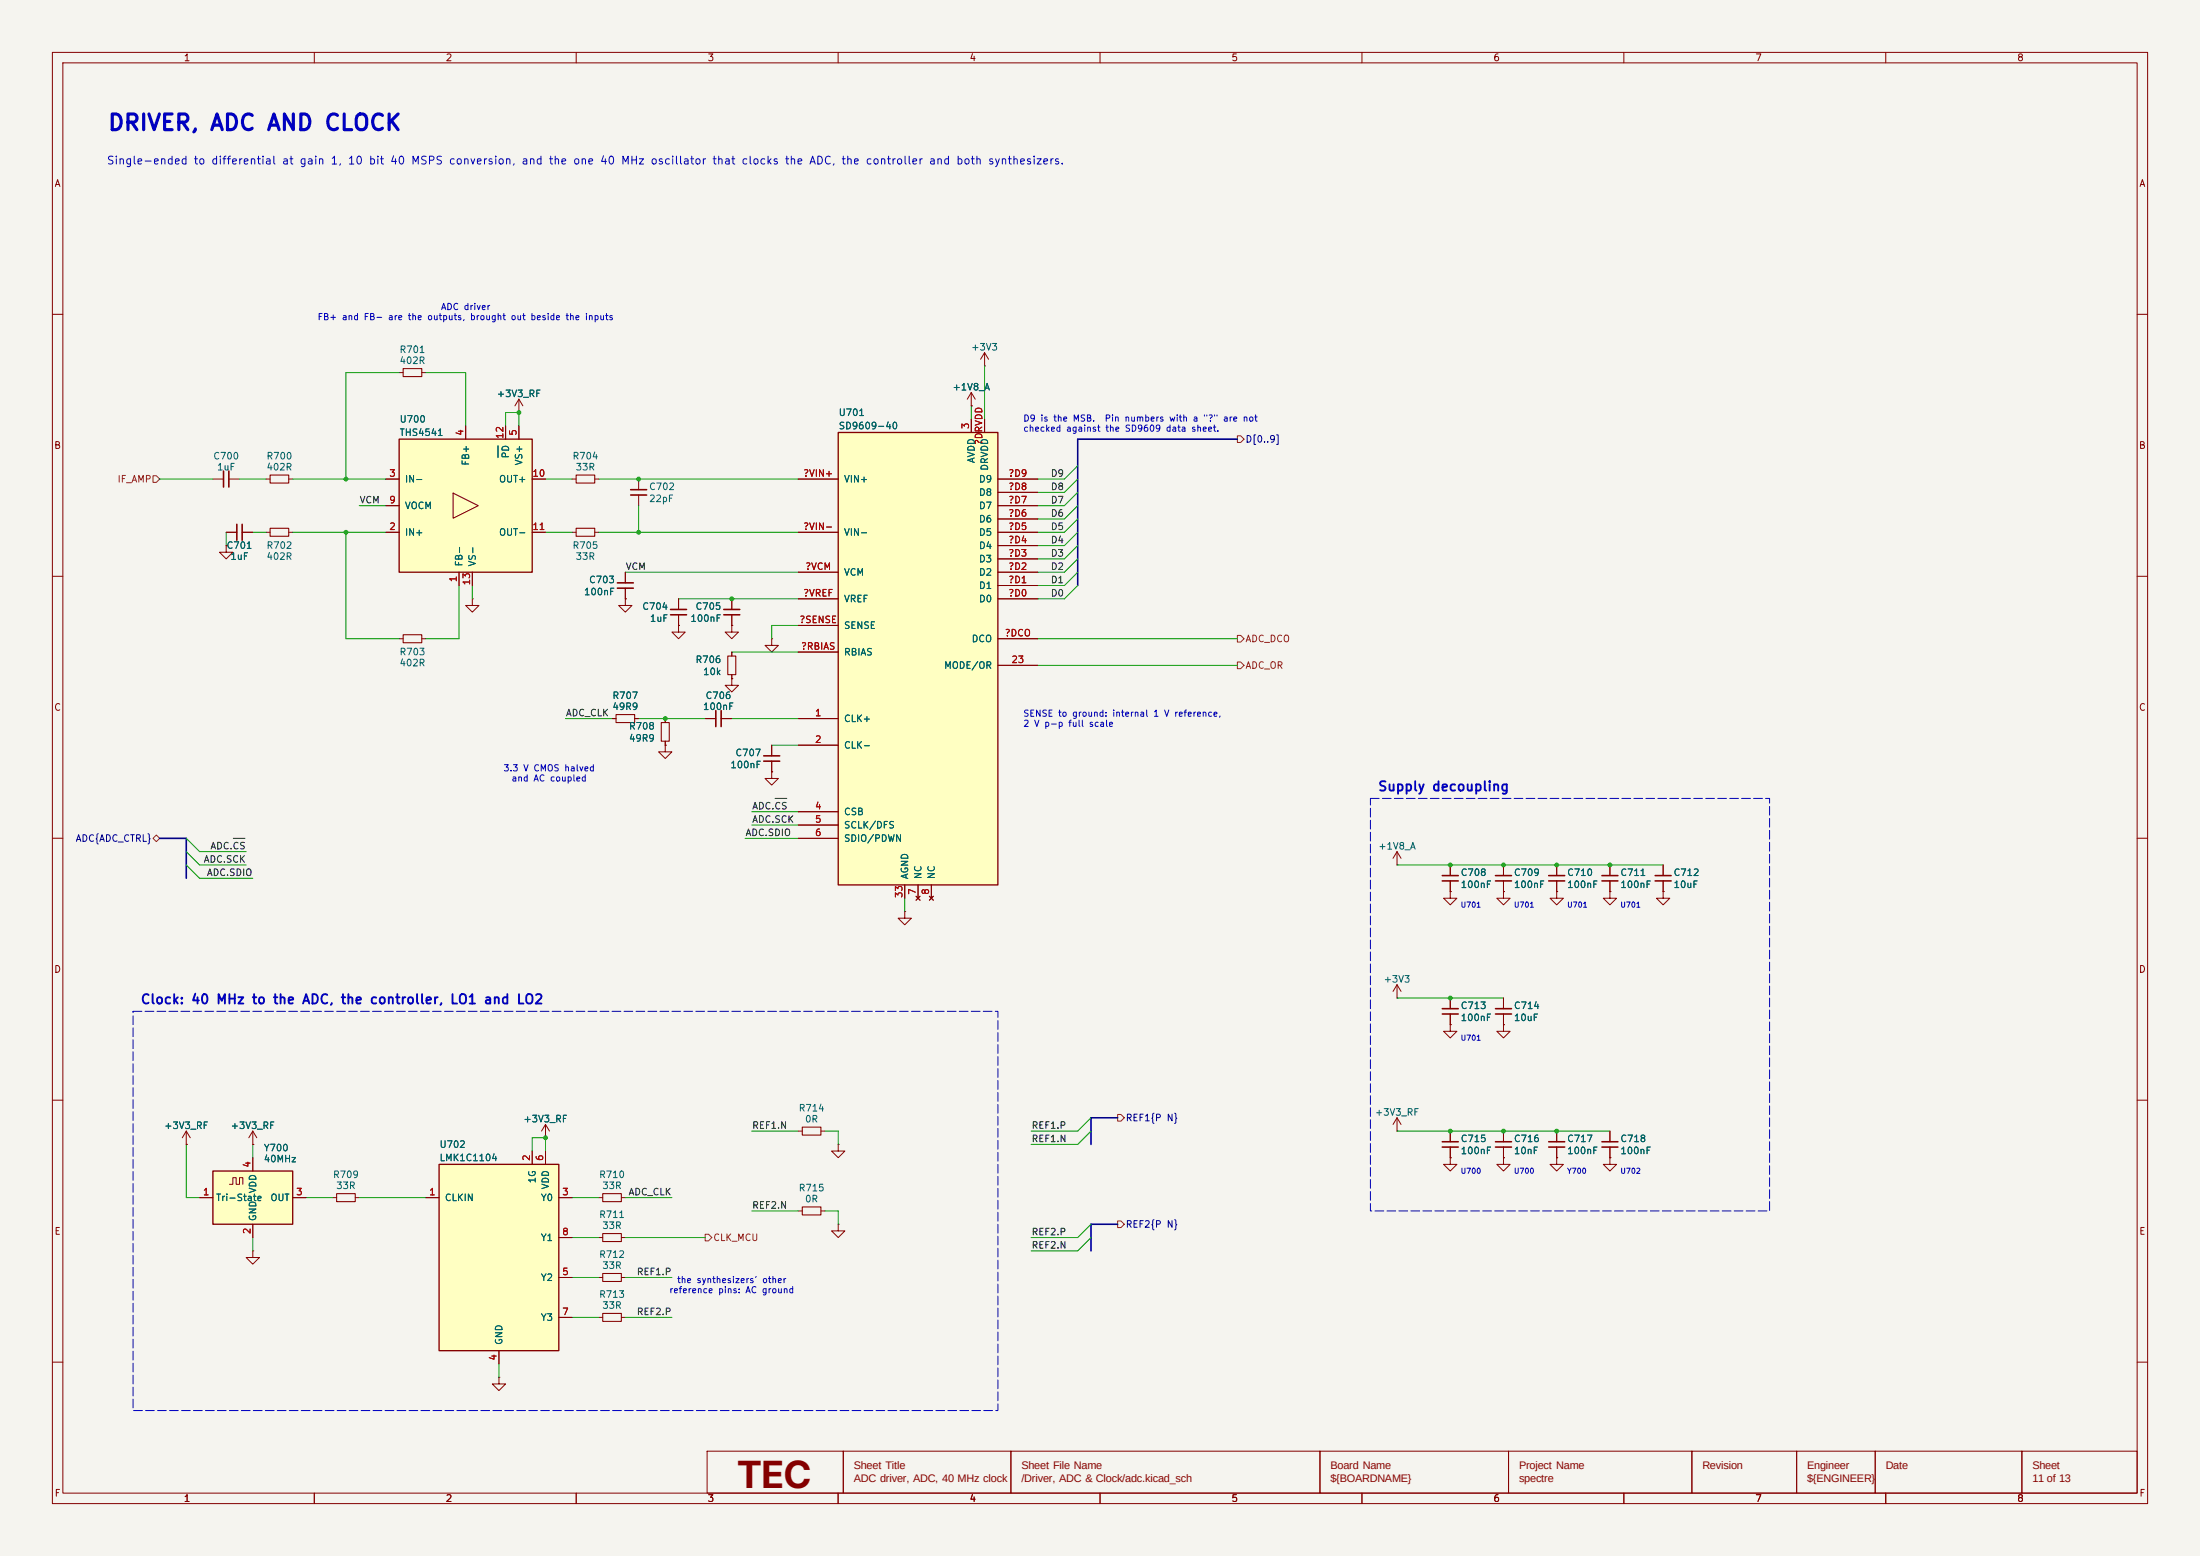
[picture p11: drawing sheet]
<svg xmlns="http://www.w3.org/2000/svg" width="420mm" height="297mm" viewBox="0 0 420 297" stroke-linecap="round" stroke-linejoin="round" font-family="sans-serif">
<path d="M0 0h420v297h-420z" fill="#f5f4ef" stroke="#f5f4ef" stroke-width=".19"/>
<g fill="none" stroke="#840000" stroke-width=".19">
<path d="M10 10h400v277h-400zM12 12h396v273h-396zM60 10v2M110 10v2M160 10v2M210 10v2M260 10v2M310 10v2M360 10v2M10 60h2M408 60h2M10 110h2"/>
<path d="M408 110h2M10 160h2M408 160h2M10 210h2M408 210h2M10 260h2M135 277h26v8h-26zM161 277h32v8h-32zM193 277h59v8h-59zM252 277h36v8h-36zM288 277h35v8h-35zM323 277h20v8h-20z"/>
<path d="M343 277h15v8h-15zM358 277h28v8h-28zM386 277h22v8h-22zM408 260h2M60 285v2M110 285v2M160 285v2M210 285v2M260 285v2M310 285v2M360 285v2"/>
</g>
<path d="M160 82.6h30.5v86.3h-30.5z" fill="#ffffc2"/>
<path d="M160 82.6h30.5v86.3h-30.5z" fill="none" stroke="#840000" stroke-width=".25"/>
<g fill="none" stroke="#840000" stroke-width=".19">
<path d="M121.9 91.4v2.1M121.9 94.5v2M152.4 91.4h7.6M185.4 80v2.6M188 80v2.6M190.5 99.1h7.6M190.5 96.5h7.6M190.5 94h7.6M190.5 91.4h7.6M129.5 119.4v1.3h1.3l-1.3 1.2-1.2-1.2h1.2M129.5 119.4h.1M129.5 114.3v2"/>
<path d="M129.5 117.3v2.1M139.7 119.4v1.3h1.3l-1.3 1.2-1.3-1.2h1.3M139.7 119.4h.1M139.7 114.3v2M139.7 117.3v2.1M152.4 114.3h7.6M152.4 109.2h7.6M152.4 101.6h7.6M152.4 119.4h7.6M190.5 114.3h7.6M190.5 111.8h7.6M190.5 109.2h7.6"/>
<path d="M190.5 106.7h7.6M190.5 104.1h7.6M190.5 101.6h7.6M127 137.2v.7M134.6 137.2h2.1M137.7 137.2h2M139.7 129.5v1.3h1.3l-1.3 1.3-1.3-1.3h1.3M139.7 129.5h.1M139.7 124.5v.7M139.7 128.8v.7M147.3 121.9v1.3h1.3l-1.3 1.3-1.3-1.3h1.3M147.3 121.9h.1"/>
<path d="M152.4 137.2h7.6M152.4 124.5h7.6M190.5 127h7.6M190.5 121.9h7.6M127 142.2v1.3h1.3l-1.3 1.3-1.3-1.3h1.3M127 142.2h.1M127 141.5v.7M147.3 147.3v1.3h1.3l-1.3 1.3-1.3-1.3h1.3M147.3 147.3h.1M147.3 142.2v2.1M147.3 145.3v2M152.4 142.2h7.6"/>
<path d="M152.4 154.9h7.6M152.4 157.5h7.6M152.4 160h7.6M172.7 174v1.3h1.3l-1.3 1.2-1.3-1.2h1.3M172.7 174h.1M172.7 168.9v2.6M174.9 171.1l.7 .7M175.3 168.9v2.6M175.6 171.1l-.7 .7M177.4 171.1l.8 .7M177.8 168.9v2.6M178.2 171.1l-.8 .7"/>
<path d="M35.6 218.4h.1M35.6 215.9l-.8 1.3M35.6 215.9l.7 1.3M35.6 215.9v2.5M48.3 218.4h.1M48.3 215.9l-.8 1.3M48.3 215.9l.7 1.3M48.3 215.9v2.5M104.1 217.2h.1M104.1 214.6l-.7 1.3M104.1 214.6l.8 1.3M104.1 214.6v2.6"/>
<path d="M152.4 215.9h.8M156.7 215.9h.8M160 218.4v1.3h1.3l-1.3 1.3-1.3-1.3h1.3M160 218.4h.1M63.5 228.6h.8M67.8 228.6h.8M160 233.7v1.2h1.3l-1.3 1.3-1.3-1.3h1.3M160 233.7h.1M114.3 243.8h.8M114.3 251.5h.8M118.6 243.8h.8M118.6 251.5h.8"/>
<path d="M95.2 262.9v1.3h1.3l-1.3 1.2-1.2-1.2h1.2M95.2 262.9h.1"/>
</g>
<path d="M126.2 137.9h1.6v3.6h-1.6zM138.9 125.2h1.6v3.6h-1.6zM153.2 215.1h3.5v1.6h-3.5zM64.3 227.8h3.5v1.6h-3.5zM115.1 243.1h3.5v1.5h-3.5zM115.1 250.7h3.5v1.5h-3.5z" fill="none" stroke="#840000" stroke-width=".2"/>
<path d="M120.4 93.5h3M120.4 94.5h3M128 116.3h3.1M128 117.3h3.1M138.2 116.3h3M138.2 117.3h3M136.7 135.6v3.1M137.7 135.6v3.1M145.8 144.3h3M145.8 145.3h3" fill="none" stroke="#840000" stroke-width=".3"/>
<path d="M40.6 223.5h15.3v10.2h-15.3z" fill="#ffffc2"/>
<path d="M40.6 223.5h15.3v10.2h-15.3z" fill="none" stroke="#840000" stroke-width=".25"/>
<path d="M38.1 228.6h2.5M43.8 226.1h.6v-1.3h.7v1.3h.6v-1.3h.7v1.3M48.3 238.8v1.2h1.2l-1.2 1.3-1.3-1.3h1.3M48.3 238.8h.1M48.3 221v2.5M48.3 233.7v2.5M55.9 228.6h2.5" fill="none" stroke="#840000" stroke-width=".19"/>
<path d="M83.8 222.2h22.9v35.6h-22.9z" fill="#ffffc2"/>
<path d="M83.8 222.2h22.9v35.6h-22.9z" fill="none" stroke="#840000" stroke-width=".25"/>
<g fill="none" stroke="#840000" stroke-width=".19">
<path d="M99.1 78.7h.1M99.1 76.2l-.8 1.3M99.1 76.2l.7 1.3M99.1 76.2v2.5M185.4 77.5h.1M185.4 74.9l-.7 1.3M185.4 74.9l.8 1.3M185.4 74.9v2.6M43.2 104.1v1.3h1.2l-1.2 1.3-1.3-1.3h1.3M43.2 104.1h.1M43.2 101.6h2M46.2 101.6h2.1"/>
<path d="M50.8 101.6h.8M55.1 101.6h.8M109.2 101.6h.8M113.5 101.6h.8M119.4 114.3v1.3h1.2l-1.2 1.2-1.3-1.2h1.3M119.4 114.3h.1M119.4 109.2v2.1M119.4 112.3v2M116.8 137.2h.8M121.2 137.2h.7M266.7 165.1h.1M266.7 162.6v2.5"/>
<path d="M266.7 162.6l-.8 1.2M266.7 162.6l.8 1.2M276.9 170.2v1.3h1.2l-1.2 1.2-1.3-1.2h1.3M276.9 170.2h.1M276.9 165.1v2M276.9 168.1v2.1M287 170.2v1.3h1.3l-1.3 1.2-1.3-1.2h1.3M287 170.2h.1M287 165.1v2M287 168.1v2.1M297.2 170.2v1.3h1.2l-1.2 1.2-1.3-1.2h1.3M297.2 170.2h.1"/>
<path d="M297.2 165.1v2M297.2 168.1v2.1M307.3 170.2v1.3h1.3l-1.3 1.2-1.2-1.2h1.2M307.3 170.2h.1M307.3 165.1v2M307.3 168.1v2.1M317.5 170.2v1.3h1.3l-1.3 1.2-1.3-1.2h1.3M317.5 170.2h.1M317.5 165.1v2M317.5 168.1v2.1M266.7 190.5h.1M266.7 188v2.5"/>
<path d="M266.7 188l-.8 1.2M266.7 188l.8 1.2M276.9 195.6v1.3h1.2l-1.2 1.2-1.3-1.2h1.3M276.9 195.6h.1M276.9 190.5v2M276.9 193.5v2.1M287 195.6v1.3h1.3l-1.3 1.2-1.3-1.2h1.3M287 195.6h.1M287 190.5v2M287 193.5v2.1M101.6 219.7v2.5M104.1 219.7v2.5"/>
<path d="M266.7 215.9h.1M266.7 213.4l-.8 1.2M266.7 213.4l.8 1.2M266.7 213.4v2.5M276.9 215.9v2M276.9 218.9v2.1M287 215.9v2M287 218.9v2.1M297.2 215.9v2M297.2 218.9v2.1M307.3 215.9v2M307.3 218.9v2.1"/>
<path d="M81.3 228.6h2.5M106.7 228.6h2.5M106.7 236.2h2.5M114.3 228.6h.8M114.3 236.2h.8M118.6 228.6h.8M118.6 236.2h.8M152.4 231.1h.8M156.7 231.1h.8M276.9 221v1.2h1.2l-1.2 1.3-1.3-1.3h1.3M276.9 221h.1M287 221v1.2h1.3l-1.3 1.3-1.3-1.3h1.3"/>
<path d="M287 221h.1M297.2 221v1.2h1.2l-1.2 1.3-1.3-1.3h1.3M297.2 221h.1M307.3 221v1.2h1.3l-1.3 1.3-1.2-1.3h1.2M307.3 221h.1M95.2 257.8v2.5M106.7 243.8h2.5M106.7 251.5h2.5"/>
</g>
<path d="M51.6 100.8h3.5v1.6h-3.5zM110 100.8h3.5v1.6h-3.5zM117.6 136.4h3.6v1.5h-3.6zM115.1 235.5h3.5v1.5h-3.5zM115.1 227.8h3.5v1.6h-3.5zM153.2 230.4h3.5v1.5h-3.5z" fill="none" stroke="#840000" stroke-width=".2"/>
<g fill="none" stroke="#840000" stroke-width=".3">
<path d="M45.2 100.1v3M46.2 100.1v3M117.9 111.3h3M117.9 112.3h3M275.3 167.1h3.1M275.3 168.1h3.1M285.5 167.1h3M285.5 168.1h3M295.7 167.1h3M295.7 168.1h3M305.8 167.1h3.1M305.8 168.1h3.1"/>
<path d="M316 167.1h3M316 168.1h3M275.3 192.5h3.1M275.3 193.5h3.1M285.5 192.5h3M285.5 193.5h3M275.3 217.9h3.1M275.3 218.9h3.1M285.5 217.9h3M285.5 218.9h3M295.7 217.9h3M295.7 218.9h3"/>
<path d="M305.8 217.9h3.1M305.8 218.9h3.1"/>
</g>
<path d="M76.2 83.8h25.4v25.4h-25.4z" fill="#ffffc2"/>
<path d="M76.2 83.8h25.4v25.4h-25.4z" fill="none" stroke="#840000" stroke-width=".25"/>
<path d="M77 70.4h3.5v1.5h-3.5zM51.6 90.7h3.5v1.5h-3.5zM86.5 94.1l4.8 2.4-4.8 2.4zM110 90.7h3.5v1.5h-3.5zM77 121.2h3.5v1.5h-3.5z" fill="none" stroke="#840000" stroke-width=".2"/>
<g fill="none" stroke="#840000" stroke-width=".19">
<path d="M76.2 71.1h.8M80.5 71.1h.8M99.1 78.7h.1M185.4 77.5h.1M188 69.9h.1M188 67.3l-.8 1.3M188 67.3l.7 1.3M188 67.3v2.6M40.6 91.4h2.1M43.7 91.4h2M50.8 91.4h.8M55.1 91.4h.8"/>
<path d="M73.7 91.4h2.5M73.7 96.5h2.5M88.9 81.3v2.5M96.5 81.3v2.5M99.1 81.3v2.5M101.6 91.4h2.5M109.2 91.4h.8M113.5 91.4h.8M152.4 91.4h7.6M185.4 80v2.6M188 80v2.6M190.5 91.4h7.6"/>
<path d="M190.5 96.5h7.6M190.5 99.1h7.6M190.5 94h7.6M43.2 104.1h.1M43.2 101.6h2M46.2 101.6h2.1M73.7 101.6h2.5M87.6 109.2v2.6M90.2 114.3v1.3h1.2l-1.2 1.2-1.3-1.2h1.3M90.2 114.3h.1M90.2 109.2v2.6M101.6 101.6h2.5"/>
<path d="M119.4 114.3h.1M119.4 109.2v2.1M119.4 112.3v2M129.5 119.4h.1M129.5 114.3v2M129.5 117.3v2.1M139.7 119.4h.1M139.7 114.3v2M139.7 117.3v2.1M152.4 101.6h7.6M152.4 114.3h7.6M152.4 109.2h7.6"/>
<path d="M152.4 119.4h7.6M190.5 101.6h7.6M190.5 114.3h7.6M190.5 111.8h7.6M190.5 109.2h7.6M190.5 106.7h7.6M190.5 104.1h7.6M76.2 121.9h.8M80.5 121.9h.8M116.8 137.2h.8M121.2 137.2h.7M127 137.2v.7"/>
<path d="M134.6 137.2h2.1M137.7 137.2h2M139.7 129.5h.1M139.7 124.5v.7M139.7 128.8v.7M152.4 137.2h7.6M152.4 124.5h7.6M190.5 121.9h7.6M190.5 127h7.6M127 142.2h.1M127 141.5v.7M147.3 147.3h.1"/>
<path d="M147.3 142.2v2.1M147.3 145.3v2M152.4 142.2h7.6M152.4 154.9h7.6M152.4 157.5h7.6M152.4 160h7.6M172.7 168.9v2.6M174.9 171.1l.7 .7M175.3 168.9v2.6M175.6 171.1l-.7 .7M177.4 171.1l.8 .7M177.8 168.9v2.6"/>
<path d="M178.2 171.1l-.8 .7M276.9 170.2h.1M276.9 165.1v2M276.9 168.1v2.1M287 170.2h.1M287 165.1v2M287 168.1v2.1M297.2 170.2h.1M297.2 165.1v2M297.2 168.1v2.1M307.3 170.2h.1M307.3 165.1v2"/>
<path d="M307.3 168.1v2.1M317.5 170.2h.1M317.5 165.1v2M317.5 168.1v2.1M276.9 195.6h.1M276.9 190.5v2M276.9 193.5v2.1M287 195.6h.1M287 190.5v2M287 193.5v2.1M35.6 218.4h.1M48.3 218.4h.1"/>
<path d="M101.6 219.7v2.5M104.1 217.2h.1M104.1 219.7v2.5M276.9 215.9v2M276.9 218.9v2.1M287 215.9v2M287 218.9v2.1M297.2 215.9v2M297.2 218.9v2.1M307.3 215.9v2M307.3 218.9v2.1M38.1 228.6h2.5"/>
<path d="M48.3 221v2.5M48.3 233.7v2.5M55.9 228.6h2.5M81.3 228.6h2.5M106.7 228.6h2.5M106.7 236.2h2.5M276.9 221h.1M287 221h.1M297.2 221h.1M307.3 221h.1M95.2 257.8v2.5M106.7 243.8h2.5"/>
<path d="M106.7 251.5h2.5"/>
</g>
<path d="M95.1 85.1v2.2" fill="none" stroke="#006464" stroke-width=".19"/>
<path d="M42.7 89.9v3.1M43.7 89.9v3.1" fill="none" stroke="#840000" stroke-width=".3"/>
<path d="M29.2 90.8h.6l.7 .6-.7 .7h-.6zM236.2 83.2h.7l.6 .6-.6 .7h-.7zM236.2 121.3h.7l.6 .6-.6 .7h-.7zM236.2 126.4h.7l.6 .6-.6 .6h-.7zM29.2 160l.6-.6 .7 .6-.7 .7zM213.4 212.7h.6l.6 .7-.6 .6h-.6zM134.6 235.6h.7l.6 .6-.6 .7h-.7zM213.4 233h.6l.6 .7-.6 .6h-.6z" fill="none" stroke="#725600" stroke-width=".19"/>
<path d="M148 152.4h2.2M44.5 160h2.3" fill="none" stroke="#0f0f0f" stroke-width=".19"/>
<path d="M236.2 83.8h-30.5v28M30.5 160h5.1v7.6M213.4 213.4h-5.1v5M213.4 233.7h-5.1v5.1" fill="none" stroke="#000084" stroke-width=".3"/>
<g fill="none" stroke="#009600" stroke-width=".19">
<path d="M76.2 71.1h-10.2v20.3M81.3 71.1h7.6v10.2M185.4 77.5v2.5M188 69.9v10.1M30.5 91.4h10.1M45.7 91.4h5.1M55.9 91.4h17.8M68.6 96.5h5.1M96.5 81.3v-2.6h2.6v2.6M104.1 91.4h5.1M114.3 91.4h38.1M121.9 96.5v5.1"/>
<path d="M205.7 99.1l-2.5 2.5h-5.1M205.7 88.9l-2.5 2.5h-5.1M205.7 96.5l-2.5 2.6h-5.1M205.7 94l-2.5 2.5h-5.1M205.7 91.4l-2.5 2.6h-5.1M43.2 101.6v2.5M48.3 101.6h2.5M55.9 101.6h17.8M66 101.6v20.3h10.2M87.6 111.8v10.1h-6.3M90.2 111.8v2.5M104.1 101.6h5.1"/>
<path d="M114.3 101.6h38.1M119.4 109.2h33M129.5 114.3h22.9M152.4 119.4h-5.1v2.5M205.7 101.6l-2.5 2.5h-5.1M205.7 104.1l-2.5 2.6h-5.1M205.7 106.7l-2.5 2.5h-5.1M205.7 109.2l-2.5 2.6h-5.1M205.7 111.8l-2.5 2.5h-5.1M107.9 137.2h8.9M121.9 137.2h12.7M139.7 124.5h12.7"/>
<path d="M139.7 137.2h12.7M198.1 121.9h38.1M198.1 127h38.1M143.5 154.9h8.9M143.5 157.5h8.9M147.3 142.2h5.1M35.6 162.6l2.5 2.5h8.9M35.6 160l2.5 2.6h8.9M35.6 165.1l2.5 2.5h10.2M142.2 160h10.2M172.7 171.5v2.5M266.7 165.1h50.8"/>
<path d="M266.7 190.5h20.3M35.6 218.4v10.2h2.5M48.3 218.4v2.6M101.6 219.7v-2.5h2.5v2.5M143.5 215.9h8.9M157.5 215.9h2.5v2.5M208.3 215.9l-2.6 2.5h-8.9M208.3 213.4l-2.6 2.5h-8.9M266.7 215.9h40.6M48.3 236.2v2.6M58.4 228.6h5.1M68.6 228.6h12.7"/>
<path d="M109.2 236.2h5.1M109.2 228.6h5.1M119.4 236.2h15.2M119.4 228.6h8.9M143.5 231.1h8.9M157.5 231.1h2.5v2.6M208.3 236.2l-2.6 2.6h-8.9M208.3 233.7l-2.6 2.5h-8.9M109.2 251.5h5.1M109.2 243.8h5.1M119.4 251.5h8.9M119.4 243.8h8.9"/>
<path d="M95.2 260.3v2.6"/>
</g>
<path d="M261.6 152.4h76.2v78.7h-76.2zM25.4 193h165.1v76.2h-165.1z" fill="none" stroke="#0000c2" stroke-width=".19" stroke-dasharray="1.7 .6"/>
<g fill="#009600">
<circle cx="99.1" cy="78.7" r=".46"/>
<circle cx="121.9" cy="91.4" r=".46"/>
<circle cx="121.9" cy="101.6" r=".46"/>
<circle cx="66" cy="91.4" r=".46"/>
<circle cx="66" cy="101.6" r=".46"/>
<circle cx="139.7" cy="114.3" r=".46"/>
<circle cx="104.1" cy="217.2" r=".46"/>
<circle cx="127" cy="137.2" r=".46"/>
<circle cx="276.9" cy="165.1" r=".46"/>
<circle cx="287" cy="165.1" r=".46"/>
<circle cx="276.9" cy="190.5" r=".46"/>
<circle cx="307.3" cy="165.1" r=".46"/>
<circle cx="297.2" cy="165.1" r=".46"/>
<circle cx="297.2" cy="215.9" r=".46"/>
<circle cx="287" cy="215.9" r=".46"/>
<circle cx="276.9" cy="215.9" r=".46"/>
</g>
<text font-size="7.1" fill="#840000" x="140.6" y="284.1">TEC</text>
<text font-size="3" fill="#0000c2" x="20.4" y="25.7">DRIVER, ADC AND CLOCK</text>
<g font-size="2.1" fill="#840000">
<text x="163" y="280.4">Sheet Title</text>
<text x="195" y="280.4">Sheet File Name</text>
<text x="254" y="280.4">Board Name</text>
<text x="290" y="280.4">Project Name</text>
<text x="325" y="280.4">Revision</text>
<text x="345" y="280.4">Engineer</text>
<text x="360" y="280.4">Date</text>
<text x="388" y="280.4">Sheet</text>
<text x="163" y="282.9">ADC driver, ADC, 40 MHz clock</text>
<text x="195" y="282.9">/Driver, ADC &amp; Clock/adc.kicad_sch</text>
<text x="254" y="282.9">${BOARDNAME}</text>
<text x="290" y="282.9">spectre</text>
<text x="345" y="282.9">${ENGINEER}</text>
<text x="388" y="282.9">11 of 13</text>
</g>
<g font-size="1.8" fill="#0000c2">
<text x="262.9" y="151.5">Supply decoupling</text>
<text x="26.7" y="192.1">Clock: 40 MHz to the ADC, the controller, LO1 and LO2</text>
</g>
<text font-size="1.5" fill="#0000c2" x="20.3" y="31.8">Single-ended to differential at gain 1, 10 bit 40 MSPS conversion, and the one 40 MHz oscillator that clocks the ADC, the controller and both synthesizers.</text>
<g font-size="1.3" fill="#840000">
<text x="35" y="12">1</text>
<text x="85" y="12">2</text>
<text x="135" y="12">3</text>
<text x="185" y="12">4</text>
<text x="235" y="12">5</text>
<text x="285" y="12">6</text>
<text x="335" y="12">7</text>
<text x="385" y="12">8</text>
<text x="10.3" y="36">A</text>
<text x="408.3" y="36">A</text>
<text x="10.2" y="86">B</text>
<text x="408.2" y="86">B</text>
<text x="10.2" y="136">C</text>
<text x="408.2" y="136">C</text>
<text x="10.2" y="186">D</text>
<text x="408.2" y="186">D</text>
<text x="10.3" y="236">E</text>
<text x="408.3" y="236">E</text>
<text x="10.3" y="286">F</text>
<text x="35" y="287">1</text>
<text x="85" y="287">2</text>
<text x="135" y="287">3</text>
<text x="185" y="287">4</text>
<text x="235" y="287">5</text>
<text x="285" y="287">6</text>
<text x="335" y="287">7</text>
<text x="385" y="287">8</text>
<text x="408.3" y="286">F</text>
</g>
<g font-size="1.3" fill="#006464">
<text x="76.2" y="67.7">R701</text>
<text x="76.2" y="69.8">402R</text>
<text x="185.3" y="67.2">+3V3</text>
<text x="94.7" y="76.1">+3V3_RF</text>
<text x="181.7" y="74.8">+1V8_A</text>
<text x="76.2" y="81">U700</text>
<text x="76.2" y="83.5">THS4541</text>
<text x="160" y="79.7">U701</text>
<text x="160" y="82.2">SD9609-40</text>
<text x="40.6" y="88">C700</text>
<text x="50.8" y="88">R700</text>
<text x="89.9" y="89" transform="rotate(-90 89.9 89)">FB+</text>
<text x="97.5" y="87.6" transform="rotate(-90 97.5 87.6)">PD</text>
<text x="100" y="88.9" transform="rotate(-90 100 88.9)">VS+</text>
<text x="109.2" y="88">R704</text>
<text x="186.4" y="88.5" transform="rotate(-90 186.4 88.5)">AVDD</text>
<text x="188.9" y="90" transform="rotate(-90 188.9 90)">DRVDD</text>
<text x="41.3" y="90.1">1uF</text>
<text x="50.8" y="90.1">402R</text>
<text x="77.2" y="92.4">IN-</text>
<text x="95.2" y="92.4">OUT+</text>
<text x="109.8" y="90.1">33R</text>
<text x="123.8" y="93.8">C702</text>
<text x="161" y="92.4">VIN+</text>
<text x="186.8" y="94.9">D8</text>
<text x="186.8" y="92.4">D9</text>
<text x="77.2" y="97.5">VOCM</text>
<text x="123.8" y="96.1">22pF</text>
<text x="186.8" y="100">D6</text>
<text x="186.8" y="97.5">D7</text>
<text x="43.1" y="105.1">C701</text>
<text x="43.9" y="107.2">1uF</text>
<text x="50.8" y="105.1">R702</text>
<text x="50.8" y="107.2">402R</text>
<text x="77.2" y="102.6">IN+</text>
<text x="95.2" y="102.6">OUT-</text>
<text x="109.2" y="105.1">R705</text>
<text x="109.8" y="107.2">33R</text>
<text x="161" y="102.6">VIN-</text>
<text x="186.8" y="107.6">D3</text>
<text x="186.8" y="105.1">D4</text>
<text x="186.8" y="102.6">D5</text>
<text x="88.6" y="108.2" transform="rotate(-90 88.6 108.2)">FB-</text>
<text x="91.1" y="108.2" transform="rotate(-90 91.1 108.2)">VS-</text>
<text x="111.4" y="113.9">100nF</text>
<text x="112.3" y="111.6">C703</text>
<text x="161" y="110.2">VCM</text>
<text x="186.8" y="112.7">D1</text>
<text x="186.8" y="110.2">D2</text>
<text x="122.5" y="116.7">C704</text>
<text x="124" y="119">1uF</text>
<text x="131.7" y="119">100nF</text>
<text x="132.7" y="116.7">C705</text>
<text x="161" y="115.3">VREF</text>
<text x="186.8" y="115.3">D0</text>
<text x="76.2" y="125.4">R703</text>
<text x="161" y="125.4">RBIAS</text>
<text x="161" y="120.3">SENSE</text>
<text x="185.4" y="122.9">DCO</text>
<text x="76.2" y="127.5">402R</text>
<text x="132.7" y="126.9">R706</text>
<text x="134.1" y="129.2">10k</text>
<text x="180.1" y="128">MODE/OR</text>
<text x="116.8" y="133.7">R707</text>
<text x="116.8" y="135.8">49R9</text>
<text x="134.1" y="135.8">100nF</text>
<text x="134.6" y="133.7">C706</text>
<text x="120" y="139.6">R708</text>
<text x="120" y="141.9">49R9</text>
<text x="161" y="138.1">CLK+</text>
<text x="161" y="143.2">CLK-</text>
<text x="139.3" y="146.9">100nF</text>
<text x="140.3" y="144.6">C707</text>
<text x="161" y="155.9">CSB</text>
<text x="161" y="158.4">SCLK/DFS</text>
<text x="161" y="161">SDIO/PDWN</text>
<text x="173.7" y="167.9" transform="rotate(-90 173.7 167.9)">AGND</text>
<text x="176.2" y="167.9" transform="rotate(-90 176.2 167.9)">NC</text>
<text x="178.8" y="167.9" transform="rotate(-90 178.8 167.9)">NC</text>
<text x="263" y="162.5">+1V8_A</text>
<text x="278.7" y="167.5">C708</text>
<text x="288.9" y="167.5">C709</text>
<text x="299.1" y="167.5">C710</text>
<text x="309.2" y="167.5">C711</text>
<text x="319.4" y="167.5">C712</text>
<text x="278.7" y="169.8">100nF</text>
<text x="288.9" y="169.8">100nF</text>
<text x="299.1" y="169.8">100nF</text>
<text x="309.2" y="169.8">100nF</text>
<text x="319.4" y="169.8">10uF</text>
<text x="264" y="187.9">+3V3</text>
<text x="278.7" y="192.9">C713</text>
<text x="278.7" y="195.2">100nF</text>
<text x="288.9" y="192.9">C714</text>
<text x="288.9" y="195.2">10uF</text>
<text x="31.2" y="215.8">+3V3_RF</text>
<text x="43.9" y="215.8">+3V3_RF</text>
<text x="99.8" y="214.5">+3V3_RF</text>
<text x="152.4" y="212.5">R714</text>
<text x="153.6" y="214.6">0R</text>
<text x="262.4" y="213.3">+3V3_RF</text>
<text x="50.2" y="220.1">Y700</text>
<text x="83.8" y="219.4">U702</text>
<text x="83.8" y="221.9">LMK1C1104</text>
<text x="278.7" y="218.3">C715</text>
<text x="278.7" y="220.6">100nF</text>
<text x="288.9" y="218.3">C716</text>
<text x="288.9" y="220.6">10nF</text>
<text x="299.1" y="218.3">C717</text>
<text x="299.1" y="220.6">100nF</text>
<text x="309.2" y="218.3">C718</text>
<text x="309.2" y="220.6">100nF</text>
<text x="49.2" y="227.9" transform="rotate(-90 49.2 227.9)">VDD</text>
<text x="50.2" y="222.2">40MHz</text>
<text x="63.5" y="225.2">R709</text>
<text x="64.1" y="227.3">33R</text>
<text x="102.6" y="226" transform="rotate(-90 102.6 226)">1G</text>
<text x="105.1" y="227.1" transform="rotate(-90 105.1 227.1)">VDD</text>
<text x="114.3" y="225.2">R710</text>
<text x="114.9" y="227.3">33R</text>
<text x="152.4" y="227.7">R715</text>
<text x="41.1" y="229.6">Tri-State</text>
<text x="49.2" y="233.2" transform="rotate(-90 49.2 233.2)">GND</text>
<text x="51.5" y="229.6">OUT</text>
<text x="84.8" y="229.6">CLKIN</text>
<text x="103.1" y="229.6">Y0</text>
<text x="114.3" y="232.8">R711</text>
<text x="153.6" y="229.8">0R</text>
<text x="103.1" y="237.2">Y1</text>
<text x="114.9" y="234.9">33R</text>
<text x="103.1" y="244.8">Y2</text>
<text x="114.3" y="240.4">R712</text>
<text x="114.9" y="242.5">33R</text>
<text x="114.3" y="248">R713</text>
<text x="114.9" y="250.1">33R</text>
<text x="96.2" y="256.8" transform="rotate(-90 96.2 256.8)">GND</text>
<text x="103.1" y="252.4">Y3</text>
</g>
<g font-size="1.3" fill="#a90000">
<text x="88.8" y="83.3" transform="rotate(-90 88.8 83.3)">4</text>
<text x="96.4" y="83.9" transform="rotate(-90 96.4 83.9)">12</text>
<text x="98.9" y="83.3" transform="rotate(-90 98.9 83.3)">5</text>
<text x="185.3" y="82" transform="rotate(-90 185.3 82)">3</text>
<text x="187.8" y="85" transform="rotate(-90 187.8 85)">?DRVDD</text>
<text x="74.2" y="91.3">3</text>
<text x="101.5" y="91.3">10</text>
<text x="153.2" y="91.3">?VIN+</text>
<text x="192.4" y="93.8">?D8</text>
<text x="192.4" y="91.3">?D9</text>
<text x="74.2" y="101.5">2</text>
<text x="74.2" y="96.4">9</text>
<text x="101.5" y="101.5">11</text>
<text x="153.2" y="101.5">?VIN-</text>
<text x="192.4" y="101.5">?D5</text>
<text x="192.4" y="98.9">?D6</text>
<text x="192.4" y="96.4">?D7</text>
<text x="192.4" y="106.5">?D3</text>
<text x="192.4" y="104">?D4</text>
<text x="87.5" y="111.2" transform="rotate(-90 87.5 111.2)">1</text>
<text x="90" y="111.8" transform="rotate(-90 90 111.8)">13</text>
<text x="153.6" y="109.1">?VCM</text>
<text x="192.4" y="111.6">?D1</text>
<text x="192.4" y="109.1">?D2</text>
<text x="152.5" y="119.2">?SENSE</text>
<text x="153.2" y="114.2">?VREF</text>
<text x="192.4" y="114.2">?D0</text>
<text x="152.8" y="124.3">?RBIAS</text>
<text x="191.7" y="121.8">?DCO</text>
<text x="193" y="126.9">23</text>
<text x="155.5" y="137">1</text>
<text x="155.5" y="142.1">2</text>
<text x="155.5" y="154.8">4</text>
<text x="155.5" y="157.3">5</text>
<text x="155.5" y="159.9">6</text>
<text x="172.6" y="171.5" transform="rotate(-90 172.6 171.5)">33</text>
<text x="175.1" y="170.9" transform="rotate(-90 175.1 170.9)">7</text>
<text x="177.7" y="170.9" transform="rotate(-90 177.7 170.9)">8</text>
<text x="101.5" y="221.7" transform="rotate(-90 101.5 221.7)">2</text>
<text x="104" y="221.7" transform="rotate(-90 104 221.7)">6</text>
<text x="48.1" y="223" transform="rotate(-90 48.1 223)">4</text>
<text x="38.6" y="228.5">1</text>
<text x="56.4" y="228.5">3</text>
<text x="81.8" y="228.5">1</text>
<text x="107.2" y="228.5">3</text>
<text x="48.1" y="235.7" transform="rotate(-90 48.1 235.7)">2</text>
<text x="107.2" y="236.1">8</text>
<text x="107.2" y="243.7">5</text>
<text x="107.2" y="251.3">7</text>
<text x="95.1" y="259.8" transform="rotate(-90 95.1 259.8)">4</text>
</g>
<g font-size="1.3" fill="#000084">
<text x="237.7" y="84.8">D[0..9]</text>
<text x="14.3" y="161">ADC{ADC_CTRL}</text>
<text x="214.8" y="214.3">REF1{P N}</text>
<text x="214.8" y="234.6">REF2{P N}</text>
</g>
<g font-size="1.3" fill="#725600">
<text x="22.3" y="92.4">IF_AMP</text>
<text x="237.7" y="122.9">ADC_DCO</text>
<text x="237.7" y="128">ADC_OR</text>
<text x="136.1" y="237.2">CLK_MCU</text>
</g>
<g font-size="1.3" fill="#0f0f0f">
<text x="200.5" y="91.3">D9</text>
<text x="200.5" y="93.9">D8</text>
<text x="68.6" y="96.4">VCM</text>
<text x="200.5" y="98.9">D6</text>
<text x="200.5" y="96.4">D7</text>
<text x="200.5" y="101.5">D5</text>
<text x="200.5" y="104">D4</text>
<text x="200.5" y="106.6">D3</text>
<text x="119.4" y="109.1">VCM</text>
<text x="200.5" y="109.1">D2</text>
<text x="200.5" y="111.6">D1</text>
<text x="200.5" y="114.2">D0</text>
<text x="107.9" y="137">ADC_CLK</text>
<text x="143.5" y="154.8">ADC.CS</text>
<text x="142.2" y="159.9">ADC.SDIO</text>
<text x="143.5" y="157.4">ADC.SCK</text>
<text x="38.8" y="165">ADC.SCK</text>
<text x="39.4" y="167.5">ADC.SDIO</text>
<text x="40" y="162.4">ADC.CS</text>
<text x="143.5" y="215.8">REF1.N</text>
<text x="196.8" y="215.8">REF1.P</text>
<text x="196.8" y="218.3">REF1.N</text>
<text x="119.9" y="228.5">ADC_CLK</text>
<text x="143.5" y="231">REF2.N</text>
<text x="196.8" y="236.1">REF2.P</text>
<text x="196.8" y="238.6">REF2.N</text>
<text x="121.5" y="243.7">REF1.P</text>
<text x="121.5" y="251.3">REF2.P</text>
</g>
<g font-size="1.2" fill="#0000c2">
<text x="84.1" y="59.5">ADC driver</text>
<text x="60.5" y="61.4">FB+ and FB- are the outputs, brought out beside the inputs</text>
<text x="195.2" y="80.8">D9 is the MSB.</text>
<text x="195.2" y="82.7">checked against the SD9609 data sheet.</text>
<text x="210.8" y="80.8">Pin numbers with a &quot;?&quot; are not</text>
<text x="195.2" y="137.1">SENSE to ground: internal 1 V reference,</text>
<text x="195.2" y="139">2 V p-p full scale</text>
<text x="96" y="147.5">3.3 V CMOS halved</text>
<text x="97.5" y="149.5">and AC coupled</text>
<text x="129.2" y="245.2">the synthesizers' other</text>
<text x="127.7" y="247.1">reference pins: AC ground</text>
</g>
<g font-size="1" fill="#0000c2">
<text x="278.8" y="173.5">U701</text>
<text x="288.9" y="173.5">U701</text>
<text x="299.1" y="173.5">U701</text>
<text x="309.2" y="173.5">U701</text>
<text x="278.8" y="198.9">U701</text>
<text x="278.8" y="224.3">U700</text>
<text x="288.9" y="224.3">U700</text>
<text x="299.1" y="224.3">Y700</text>
<text x="309.2" y="224.3">U702</text>
</g>
</svg>
